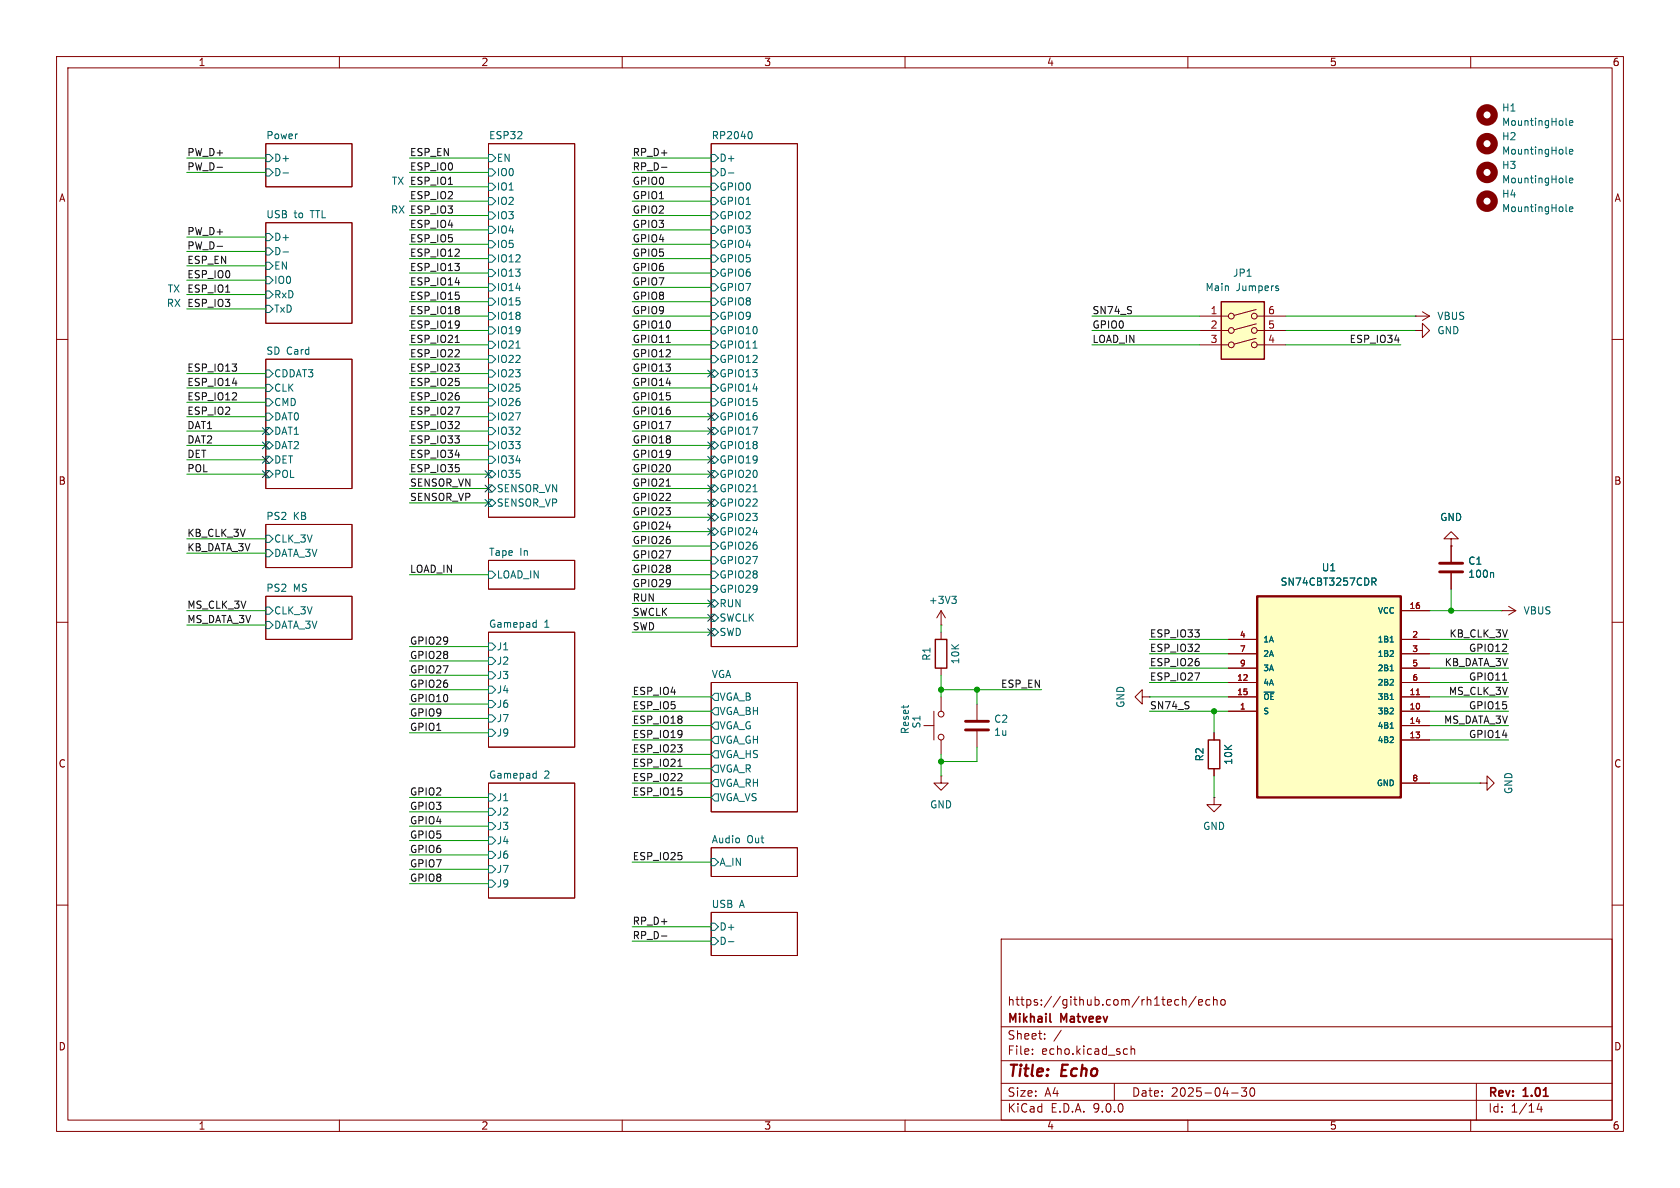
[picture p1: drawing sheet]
<svg xmlns="http://www.w3.org/2000/svg" width="297mm" height="210mm" viewBox="0 0 297 210" stroke-linecap="round" stroke-linejoin="round" font-family="sans-serif">
<g fill="none" stroke="#840000" stroke-width=".18">
<path d="M10 10h277v190h-277zM12 12h273v186h-273zM60 10v2M110 10v2M160 10v2M210 10v2M260 10v2M47 25.4h15.2v7.6h-15.2zM47 39.4h15.2v17.8h-15.2zM86.4 25.4h15.2v66h-15.2zM125.7 25.4h15.3v88.9h-15.3zM250.2 55.9h.1"/>
<path d="M250.2 58.4h1.3v-1.2l1.2 1.2-1.2 1.3v-1.3M250.2 58.4h.1M250.2 55.9h2.5M251.5 55.1l1.2 .8M252.7 55.9l-1.2 .7M10 60h2M47 63.5h15.2v22.9h-15.2zM285 60h2M47 92.7h15.2v7.6h-15.2zM86.4 99.1h15.2v5h-15.2zM256.5 95.3h1.3l-1.3-1.3-1.2 1.3h1.2v1.2M256.5 96.5h.1"/>
<path d="M10 110h2M47 105.4h15.2v7.6h-15.2zM86.4 111.8h15.2v20.3h-15.2zM285 110h2M86.4 138.4h15.2v20.4h-15.2zM125.7 120.7h15.3v22.8h-15.3zM125.7 149.9h15.3v5h-15.3zM10 160h2M125.7 161.3h15.3v7.6h-15.3zM177 166h108v32h-108zM207.7 177.6l.3 .1 .4-.1M208.4 176.8l-.4-.1-.3 .1"/>
<path d="M209 176.8l.2-.1 .4 .1 .1 .9M209 176.2v1.5M211.5 176.1l-1.3 2M211.9 177.2l.7-.1-.1-.3-.4-.1-.2 .2 .1 .7h.5M213.9 176.8l-.4-.1-.3 .3v.4l.1 .2h.6M214.5 176.8l.2-.1 .4 .1 .1 .9M214.5 176.2v1.5M215.9 176.8l.2-.1 .4 .1 .1 .6-.1 .2-.4 .1-.2-.1zM285 160h2M60 198v2M110 198v2M160 198v2"/>
<path d="M177 194.5h108M177 191.5h108M177 187.5h108M177 181.5h108M182.5 186.3v.1M182.5 185.5v.1M184.7 183.6v.1M184.7 182.8v.1M187.6 182.1l-1.3 2M197 191.5v3M198.9 185.4l.4 .1M199.3 186.3l-.4 .1"/>
<path d="M200 185.5l.2-.1 .3 .1 .1 .9M200 184.9v1.5M210 198v2M217.7 193.2h1.2M219.5 192.3h.9l-.5 .6 .4 .1v.7l-.2 .1h-.4l-.2-.1M221.1 192.4l.2-.1a.81 .81 0 0 1 .6 .6 .81 .81 0 0 1-.3 .8l-.1 .1a.81 .81 0 0 1-.4-1.4zM260 198v2M261 191.5v6.5M272.1 195l-.4 1.1h1M272.5 195.6v1"/>
</g>
<path d="M185.6 180.5l.2 .2" fill="none" stroke="#840000" stroke-width=".3"/>
<g fill="none" stroke="#006464" stroke-width=".18">
<path d="M47 27.3h.6l.7 .6-.7 .7h-.6zM47 29.8h.6l.7 .7-.7 .6h-.6zM50 30.6h1M86.4 27.3h.6l.6 .6-.6 .7h-.6zM86.4 29.8h.6l.6 .7-.6 .6h-.6zM86.4 32.4h.6l.6 .6-.6 .7h-.6zM86.4 34.9h.6l.6 .7-.6 .6h-.6zM86.4 37.5h.6l.6 .6-.6 .6h-.6zM125.7 27.3h.7l.6 .6-.6 .7h-.7zM125.7 29.8h.7l.6 .7-.6 .6h-.7zM125.7 32.4h.7l.6 .6-.6 .7h-.7zM125.7 34.9h.7l.6 .7-.6 .6h-.7z"/>
<path d="M125.7 37.5h.7l.6 .6-.6 .6h-.7zM128.8 30.6h.9M132.7 23.3a.79 .79 0 0 1 0 1.2M47 41.3h.6l.7 .6-.7 .6h-.6zM47 43.8h.6l.7 .7-.7 .6h-.6zM47 46.4h.6l.7 .6-.7 .6h-.6zM47 48.9h.6l.7 .6-.7 .7h-.6zM47 51.4h.6l.7 .7-.7 .6h-.6zM47 54h.6l.7 .6-.7 .6h-.6zM50 44.5h1M86.4 40h.6l.6 .6-.6 .7h-.6zM86.4 42.5h.6l.6 .7-.6 .6h-.6z"/>
<path d="M86.4 45.1h.6l.6 .6-.6 .7h-.6zM86.4 47.6h.6l.6 .7-.6 .6h-.6zM86.4 50.2h.6l.6 .6-.6 .6h-.6zM86.4 52.7h.6l.6 .6-.6 .7h-.6zM86.4 55.2h.6l.6 .7-.6 .6h-.6zM86.4 57.8h.6l.6 .6-.6 .7h-.6zM125.7 40h.7l.6 .6-.6 .7h-.7zM125.7 42.5h.7l.6 .7-.6 .6h-.7zM125.7 45.1h.7l.6 .6-.6 .7h-.7zM125.7 47.6h.7l.6 .7-.6 .6h-.7zM125.7 50.2h.7l.6 .6-.6 .6h-.7zM125.7 52.7h.7l.6 .6-.6 .7h-.7z"/>
<path d="M125.7 55.2h.7l.6 .7-.6 .6h-.7zM125.7 57.8h.7l.6 .6-.6 .7h-.7zM47 65.4h.6l.7 .6-.7 .7h-.6zM47 67.9h.6l.7 .7-.7 .6h-.6zM47 70.5h.6l.7 .6-.7 .7h-.6zM47 73h.6l.7 .7-.7 .6h-.6zM47 75.6h.6l.7 .6-.7 .6h-.6zM47 78.1h.6l.7 .6-.7 .7h-.6zM86.4 60.3h.6l.6 .7-.6 .6h-.6zM86.4 62.9h.6l.6 .6-.6 .6h-.6zM86.4 65.4h.6l.6 .6-.6 .7h-.6zM86.4 67.9h.6l.6 .7-.6 .6h-.6z"/>
<path d="M86.4 70.5h.6l.6 .6-.6 .7h-.6zM86.4 73h.6l.6 .7-.6 .6h-.6zM86.4 75.6h.6l.6 .6-.6 .6h-.6zM86.4 78.1h.6l.6 .6-.6 .7h-.6zM91.2 61.5h.7M125.7 60.3h.7l.6 .7-.6 .6h-.7zM125.7 62.9h.7l.6 .6-.6 .6h-.7zM125.7 65.4h.7l.6 .6-.6 .7h-.7zM125.7 67.9h.7l.6 .7-.6 .6h-.7zM125.7 70.5h.7l.6 .6-.6 .7h-.7zM125.7 73h.7l.6 .7-.6 .6h-.7zM125.7 75.6h.7l.6 .6-.6 .6h-.7z"/>
<path d="M125.7 78.1h.7l.6 .6-.6 .7h-.7zM133.1 61.5h.8M47 80.6h.6l.7 .7-.7 .6h-.6zM47 83.2h.6l.7 .6-.7 .7h-.6zM47 94.6h.6l.7 .7-.7 .6h-.6zM47 97.2h.6l.7 .6-.7 .6h-.6zM86.4 80.6h.6l.6 .7-.6 .6h-.6zM86.4 83.2h.6l.6 .6-.6 .7h-.6zM86.4 85.7h.6l.6 .7-.6 .6h-.6zM86.4 88.3h.6l.6 .6-.6 .6h-.6zM125.7 80.6h.7l.6 .7-.6 .6h-.7zM125.7 83.2h.7l.6 .6-.6 .7h-.7z"/>
<path d="M125.7 85.7h.7l.6 .7-.6 .6h-.7zM125.7 88.3h.7l.6 .6-.6 .6h-.7zM125.7 90.8h.7l.6 .6-.6 .7h-.7zM125.7 93.3h.7l.6 .7-.6 .6h-.7zM125.7 95.9h.7l.6 .6-.6 .7h-.7zM125.7 98.4h.7l.6 .7-.6 .6h-.7zM133.1 86.9h.8M47 107.3h.6l.7 .7-.7 .6h-.6zM47 109.9h.6l.7 .6-.7 .6h-.6zM86.4 113.7h.6l.6 .6-.6 .6h-.6zM86.4 116.2h.6l.6 .6-.6 .7h-.6zM86.4 118.7h.6l.6 .7-.6 .6h-.6z"/>
<path d="M86.4 101h.6l.6 .6-.6 .6h-.6zM94.4 110l.4 .1M94.8 109.6v1.3M94.8 110.8l-.4 .1M125.7 101h.7l.6 .6-.6 .6h-.7zM125.7 103.5h.7l.6 .6-.6 .7h-.7zM125.7 106h.7l.6 .7-.6 .6h-.7zM125.7 108.6h.7l.6 .6-.6 .7h-.7zM125.7 111.1h.7l.6 .7-.6 .6h-.7zM86.4 121.3h.6l.6 .6-.6 .7h-.6zM86.4 126.4h.6l.6 .6-.6 .6h-.6zM86.4 128.9h.6l.6 .6-.6 .7h-.6z"/>
<path d="M86.4 123.8h.6l.6 .7-.6 .6h-.6zM94.4 136.7l.4 .1M94.8 136.3v1.3M94.8 137.5l-.4 .1M126.4 122.6h.6v1.2h-.6l-.7-.6zM126.4 125.1h.6v1.3h-.6l-.7-.7zM126.4 127.6h.6v1.3h-.6l-.7-.6zM126.4 130.2h.6v1.2h-.6l-.7-.6zM126.4 132.7h.6v1.3h-.6l-.7-.6zM126.4 135.3h.6v1.2h-.6l-.7-.6zM126.4 137.8h.6v1.3h-.6l-.7-.7zM86.4 140.3h.6l.6 .7-.6 .6h-.6z"/>
<path d="M86.4 142.9h.6l.6 .6-.6 .6h-.6zM86.4 145.4h.6l.6 .7-.6 .6h-.6zM86.4 148h.6l.6 .6-.6 .6h-.6zM86.4 153h.6l.6 .7-.6 .6h-.6zM86.4 155.6h.6l.6 .6-.6 .6h-.6zM86.4 150.5h.6l.6 .6-.6 .7h-.6zM125.7 151.8h.7l.6 .6-.6 .6h-.7zM126.4 140.3h.6v1.3h-.6l-.7-.6zM125.7 163.2h.7l.6 .6-.6 .7h-.7zM125.7 165.7h.7l.6 .7-.6 .6h-.7zM128.8 166.5h.9"/>
</g>
<path d="M215.9 53.3h7.6v10.2h-7.6z" fill="#ffffc2"/>
<g fill="none" stroke="#840000" stroke-width=".18">
<path d="M212.1 55.9h5.1M212.1 58.4h5.1M222.1 54.7l-3.9 1.1M222.1 57.3l-3.9 1M222.1 59.8l-3.9 1M222.2 55.9h5.1M222.2 58.4h5.1M212.1 61h5.1M222.2 61h5.1M256.5 96.5v2.8M256.5 101.3v2.8M166.4 137.2v1.2h1.2l-1.2 1.3-1.3-1.3h1.3"/>
<path d="M166.4 137.2h.1"/>
<circle cx="217.7" cy="55.9" r=".51"/>
<circle cx="217.7" cy="58.4" r=".51"/>
<circle cx="221.7" cy="55.9" r=".51"/>
<circle cx="221.7" cy="58.4" r=".51"/>
<circle cx="217.7" cy="61" r=".51"/>
<circle cx="221.7" cy="61" r=".51"/>
</g>
<path d="M215.9 53.3h7.6v10.2h-7.6z" fill="none" stroke="#840000" stroke-width=".25"/>
<path d="M276.8 22l.2 .2M277.5 21.7l.6-.1-.1-.2-.4-.1-.1 .2v.6h.5M225.9 51l.2 .1-.2 .3M225.9 50.5l.1 .1M263.9 101.2l.1 .2v.7" fill="none" stroke="#006464" stroke-width=".18"/>
<path d="M254.5 99.6h4.1M254.5 101.1h4.1" fill="none" stroke="#840000" stroke-width=".51"/>
<circle cx="262.9" cy="20.3" r="1.27" fill="none" stroke="#840000" stroke-width="1.3"/>
<path d="M222.2 105.4h25.4v35.6h-25.4z" fill="#ffffc2"/>
<path d="M222.2 105.4h25.4v35.6h-25.4z" fill="none" stroke="#840000" stroke-width=".41"/>
<g fill="none" stroke="#840000" stroke-width=".18">
<path d="M256.5 96.5h.1M256.5 96.5v2.8M166.4 110.5h.1M166.4 108l-.8 1.2M166.4 108l.7 1.2M166.4 108v2.5M166.4 111.8v1.2M166.4 118.1v1.3M217.2 113h5M217.2 115.6h5M217.2 118.1h5M247.6 113h5.1"/>
<path d="M247.6 115.6h5.1M247.6 118.1h5.1M247.6 108h5.1M256.5 101.3v2.8M265.4 108h.1M265.4 108h2.6M266.7 107.2l1.3 .8M268 108l-1.3 .7M163.3 128.3h1.8M165.1 125.7v5.1M166.4 123.2v2.5M166.4 130.8v2.6"/>
<path d="M172.7 124.5v2.8M172.7 129.3v2.8M201.9 123.2v-1.3l-1.2 1.3 1.2 1.3v-1.3h1.3M203.2 123.2h.1M214.6 129.5v1.3M214.6 135.9v1.3M217.2 120.7h5M217.2 123.2h5M217.2 125.7h5M247.6 120.7h5.1M247.6 123.2h5.1M247.6 125.7h5.1"/>
<path d="M247.6 128.3h5.1M247.6 130.8h5.1M247.6 138.4h5.1M261.6 138.4h1.3v-1.2l1.3 1.2-1.3 1.3v-1.3M261.6 138.4h.1M214.6 141v1.2h1.3l-1.3 1.3-1.2-1.3h1.2M214.6 141h.1"/>
<circle cx="166.4" cy="126.2" r=".51"/>
<circle cx="166.4" cy="130.3" r=".51"/>
</g>
<g fill="none" stroke="#006464" stroke-width=".18">
<path d="M276.8 32.1l.2 .2M276.8 27.1l.2 .1M276.8 37.2l.2 .2M277.5 31.9l.6-.1-.1-.3h-.4l-.1 .2v.6h.5M277.5 26.8l.6-.1-.1-.2-.4-.1-.1 .2v.6h.5M277.5 37l.6-.1-.1-.3h-.4l-.1 .1v.6h.5M168.3 105.4h.7l-.4 .5M168.8 105.9l.2 .2v.3l-.2 .3M242.5 102.2h.5l.3 .2-.2 .4h-.6M242.8 102.8l.5 .6M245.8 113.5h.5M245.8 118.6h.5"/>
<path d="M263.9 101.2l.1 .2v.7M223.5 122.4h1.7M245.8 123.7h.5M245.8 128.7h.5"/>
</g>
<path d="M250.4 122.8h.6" fill="none" stroke="#a90000" stroke-width=".18"/>
<g fill="none" stroke="#840000" stroke-width="1.3">
<circle cx="262.9" cy="30.5" r="1.27"/>
<circle cx="262.9" cy="25.4" r="1.27"/>
<circle cx="262.9" cy="35.6" r="1.27"/>
</g>
<path d="M165.4 113h2v5.1h-2zM213.6 130.8h2v5.1h-2z" fill="none" stroke="#840000" stroke-width=".25"/>
<path d="M170.7 127.5h4.1M170.7 129h4.1" fill="none" stroke="#840000" stroke-width=".51"/>
<path d="M38.4 29.6h.9M116.9 29.6h1M38.4 43.5h.9M80.5 60.5h.7M117.8 60.5h.7M117.8 85.9h.7M119.8 135.5h.8M265.6 120.2h.8M116.9 165.5h1" fill="none" stroke="#0f0f0f" stroke-width=".18"/>
<g fill="none" stroke="#009600" stroke-width=".18">
<path d="M33 27.9h14M33 30.5h14M72.4 27.9h14M72.4 33h14M72.4 30.5h14M72.4 35.6h14M72.4 38.1h14M111.8 27.9h13.9M111.8 33h13.9M111.8 30.5h13.9M111.8 35.6h13.9M111.8 38.1h13.9"/>
<path d="M33 54.6h14M33 44.5h14M33 49.5h14M33 52.1h14M33 47h14M33 41.9h14M72.4 55.9h14M72.4 48.3h14M72.4 58.4h14M72.4 50.8h14M72.4 45.7h14M72.4 40.6h14"/>
<path d="M72.4 43.2h14M72.4 53.3h14M111.8 55.9h13.9M111.8 48.3h13.9M111.8 58.4h13.9M111.8 50.8h13.9M111.8 45.7h13.9M111.8 40.6h13.9M111.8 43.2h13.9M111.8 53.3h13.9M193 55.9h19.1M193 58.4h19.1"/>
<path d="M227.3 55.9h22.9M227.3 58.4h22.9M33 68.6h14M33 66h14M33 71.1h14M33 73.7h14M33 78.7h14M33 76.2h14M72.4 68.6h14M72.4 66h14M72.4 71.1h14M72.4 73.7h14"/>
<path d="M72.4 78.7h14M72.4 76.2h14M72.4 61h14M72.4 63.5h14M111.8 68.6h13.9M111.8 66h13.9M111.8 71.1h13.9M111.8 73.7h13.9M111.8 78.7h13.9M111.8 76.2h13.9M111.8 61h13.9M111.8 63.5h13.9"/>
<path d="M193 61h19.1M227.3 61h20.3M33 83.8h14M33 81.3h14M33 97.8h14M33 95.3h14M72.4 83.8h14M72.4 81.3h14M72.4 88.9h14M72.4 86.4h14M111.8 83.8h13.9M111.8 81.3h13.9"/>
<path d="M111.8 99.1h13.9M111.8 94h13.9M111.8 91.4h13.9M111.8 88.9h13.9M111.8 86.4h13.9M111.8 96.5h13.9M33 108h14M33 110.5h14M72.4 116.8h14M72.4 114.3h14M72.4 119.4h14M72.4 101.6h14"/>
<path d="M111.8 104.1h13.9M111.8 101.6h13.9M111.8 111.8h13.9M111.8 106.7h13.9M111.8 109.2h13.9M166.4 110.5v1.3M166.4 119.4v3.8M203.2 118.1h14M203.2 115.6h14M203.2 113h14M252.7 108h12.7M252.7 118.1h14"/>
<path d="M252.7 115.6h14M252.7 113h14M256.5 104.1v3.9M72.4 129.5h14M72.4 121.9h14M72.4 127h14M72.4 124.5h14M111.8 125.7h13.9M111.8 135.9h13.9M111.8 133.4h13.9M111.8 130.8h13.9M111.8 138.4h13.9"/>
<path d="M111.8 128.3h13.9M111.8 123.2h13.9M166.4 121.9h17.7M166.4 133.4v3.8M172.7 132.1v2.5h-6.3M172.7 121.9v2.6M203.2 125.7h14M203.2 120.7h14M203.2 123.2h14M214.6 125.7v3.8M214.6 137.2v3.8M252.7 125.7h14"/>
<path d="M252.7 130.8h14M252.7 138.4h8.9M252.7 120.7h14M252.7 128.3h14M252.7 123.2h14M72.4 146.1h14M72.4 141h14M72.4 153.7h14M72.4 156.2h14M72.4 151.1h14M72.4 143.5h14M72.4 148.6h14"/>
<path d="M111.8 141h13.9M111.8 152.4h13.9M111.8 163.8h13.9M111.8 166.4h13.9"/>
</g>
<g fill="none" stroke="#000084" stroke-width=".18">
<path d="M46.4 78.1l1.2 1.2M46.4 75.6l1.2 1.2M47.6 78.1l-1.2 1.2M47.6 75.6l-1.2 1.2M125.1 65.4l1.2 1.2M125.1 73.1l1.2 1.2M125.1 78.1l1.2 1.2M125.1 75.6l1.2 1.2M126.3 65.4l-1.2 1.2M126.3 73.1l-1.2 1.2M126.3 78.1l-1.2 1.2M126.3 75.6l-1.2 1.2"/>
<path d="M46.4 83.2l1.2 1.2M46.4 80.7l1.2 1.2M47.6 83.2l-1.2 1.2M47.6 80.7l-1.2 1.2M85.8 83.2l1.2 1.2M85.8 88.3l1.2 1.2M85.8 85.8l1.2 1.2M87 83.2l-1.2 1.2M87 88.3l-1.2 1.2M87 85.8l-1.2 1.2M125.1 93.4l1.2 1.2M125.1 90.8l1.2 1.2"/>
<path d="M125.1 83.2l1.2 1.2M125.1 88.3l1.2 1.2M125.1 80.7l1.2 1.2M125.1 85.8l1.2 1.2M126.3 93.4l-1.2 1.2M126.3 90.8l-1.2 1.2M126.3 83.2l-1.2 1.2M126.3 88.3l-1.2 1.2M126.3 80.7l-1.2 1.2M126.3 85.8l-1.2 1.2M125.1 111.2l1.2 1.2M125.1 108.6l1.2 1.2"/>
<path d="M125.1 106.1l1.2 1.2M126.3 111.2l-1.2 1.2M126.3 108.6l-1.2 1.2M126.3 106.1l-1.2 1.2"/>
</g>
<g fill="#009600" stroke="#009600" stroke-width=".18">
<circle cx="256.5" cy="108" r=".46"/>
<circle cx="214.6" cy="125.7" r=".46"/>
<circle cx="166.4" cy="134.6" r=".46"/>
<circle cx="166.4" cy="121.9" r=".46"/>
<circle cx="172.7" cy="121.9" r=".46"/>
</g>
<g font-size="2.8" fill="#840000">
<text x="178" y="190.9">Title:</text>
<text x="187.7" y="190.9">Echo</text>
</g>
<g font-size="2.1" fill="#840000">
<text x="178" y="178">https://github.com/rh1tech/echo</text>
<text x="178" y="184">Sheet:</text>
<text x="178" y="181.2">Mikhail</text>
<text x="187.6" y="181.2">Matveev</text>
<text x="178" y="186.7">File:</text>
<text x="184.1" y="186.7">echo.kicad_sch</text>
<text x="178" y="196.9">KiCad</text>
<text x="178" y="194.1">Size:</text>
<text x="184.7" y="194.1">A4</text>
<text x="185.7" y="196.9">E.D.A.</text>
<text x="193.3" y="196.9">9.0.0</text>
<text x="200" y="194.1">Date:</text>
<text x="207" y="194.1">2025-04-30</text>
<text x="263" y="194.3">Rev:</text>
<text x="263" y="196.9">Id:</text>
<text x="267.1" y="196.9">1/14</text>
<text x="269.4" y="194.3">1.01</text>
</g>
<g font-size="1.8" fill="#840000">
<text x="35" y="11.9">1</text>
<text x="85" y="11.9">2</text>
<text x="135" y="11.9">3</text>
<text x="185" y="11.9">4</text>
<text x="235" y="11.9">5</text>
<text x="285" y="11.9">6</text>
<text x="10.3" y="35.9">A</text>
<text x="285.3" y="35.9">A</text>
<text x="10.3" y="85.9">B</text>
<text x="285.3" y="85.9">B</text>
<text x="10.3" y="135.9">C</text>
<text x="285.3" y="135.9">C</text>
<text x="10.3" y="185.9">D</text>
<text x="285.3" y="185.9">D</text>
<text x="35" y="199.9">1</text>
<text x="85" y="199.9">2</text>
<text x="135" y="199.9">3</text>
<text x="185" y="199.9">4</text>
<text x="235" y="199.9">5</text>
<text x="285" y="199.9">6</text>
</g>
<g font-size="1.8" fill="#006464">
<text x="265.4" y="19.9">H1</text>
<text x="265.4" y="22.5">MountingHole</text>
<text x="47" y="24.7">Power</text>
<text x="48.4" y="28.8">D+</text>
<text x="86.4" y="24.7">ESP32</text>
<text x="87.7" y="28.8">EN</text>
<text x="125.7" y="24.7">RP2040</text>
<text x="127.1" y="28.8">D+</text>
<text x="265.4" y="25">H2</text>
<text x="265.4" y="27.5">MountingHole</text>
<text x="48.4" y="31.3">D-</text>
<text x="87.7" y="31.3">IO0</text>
<text x="87.7" y="33.9">IO1</text>
<text x="127.1" y="31.3">D-</text>
<text x="127.1" y="33.9">GPIO0</text>
<text x="265.4" y="30.1">H3</text>
<text x="265.4" y="32.6">MountingHole</text>
<text x="265.4" y="35.2">H4</text>
<text x="47" y="38.7">USB</text>
<text x="52" y="38.7">to</text>
<text x="55" y="38.7">TTL</text>
<text x="87.7" y="36.4">IO2</text>
<text x="87.7" y="39">IO3</text>
<text x="87.7" y="41.5">IO4</text>
<text x="127.1" y="36.4">GPIO1</text>
<text x="127.1" y="39">GPIO2</text>
<text x="127.1" y="41.5">GPIO3</text>
<text x="265.4" y="37.7">MountingHole</text>
<text x="48.4" y="42.8">D+</text>
<text x="48.4" y="45.3">D-</text>
<text x="48.4" y="47.9">EN</text>
<text x="87.7" y="44">IO5</text>
<text x="87.7" y="46.6">IO12</text>
<text x="127.1" y="44">GPIO4</text>
<text x="127.1" y="46.6">GPIO5</text>
<text x="48.4" y="50.4">IO0</text>
<text x="48.4" y="52.9">RxD</text>
<text x="87.7" y="49.1">IO13</text>
<text x="87.7" y="51.7">IO14</text>
<text x="127.1" y="49.1">GPIO6</text>
<text x="127.1" y="51.7">GPIO7</text>
<text x="213" y="51.7">Main</text>
<text x="217.9" y="49.1">JP1</text>
<text x="218.5" y="51.7">Jumpers</text>
<text x="48.4" y="55.5">TxD</text>
<text x="87.7" y="54.2">IO15</text>
<text x="87.7" y="56.7">IO18</text>
<text x="87.7" y="59.3">IO19</text>
<text x="127.1" y="54.2">GPIO8</text>
<text x="127.1" y="56.7">GPIO9</text>
<text x="127.1" y="59.3">GPIO10</text>
<text x="254" y="59.3">GND</text>
<text x="254" y="56.7">VBUS</text>
<text x="47" y="62.8">SD Card</text>
<text x="87.7" y="61.8">IO21</text>
<text x="87.7" y="64.4">IO22</text>
<text x="127.1" y="61.8">GPIO11</text>
<text x="127.1" y="64.4">GPIO12</text>
<text x="48.4" y="66.9">CDDAT3</text>
<text x="48.4" y="69.4">CLK</text>
<text x="48.4" y="72">CMD</text>
<text x="87.7" y="66.9">IO23</text>
<text x="87.7" y="69.4">IO25</text>
<text x="87.7" y="72">IO26</text>
<text x="127.1" y="66.9">GPIO13</text>
<text x="127.1" y="69.4">GPIO14</text>
<text x="127.1" y="72">GPIO15</text>
<text x="48.4" y="74.5">DAT0</text>
<text x="48.4" y="77.1">DAT1</text>
<text x="87.7" y="74.5">IO27</text>
<text x="87.7" y="77.1">IO32</text>
<text x="127.1" y="74.5">GPIO16</text>
<text x="127.1" y="77.1">GPIO17</text>
<text x="48.4" y="79.6">DAT2</text>
<text x="48.4" y="82.1">DET</text>
<text x="87.7" y="79.6">IO33</text>
<text x="87.7" y="82.1">IO34</text>
<text x="127.1" y="79.6">GPIO18</text>
<text x="127.1" y="82.1">GPIO19</text>
<text x="48.4" y="84.7">POL</text>
<text x="87.7" y="84.7">IO35</text>
<text x="87.7" y="87.2">SENSOR_VN</text>
<text x="87.7" y="89.8">SENSOR_VP</text>
<text x="127.1" y="84.7">GPIO20</text>
<text x="127.1" y="87.2">GPIO21</text>
<text x="127.1" y="89.8">GPIO22</text>
<text x="47" y="92">PS2</text>
<text x="51.8" y="92">KB</text>
<text x="127.1" y="92.3">GPIO23</text>
<text x="127.1" y="94.8">GPIO24</text>
<text x="254.5" y="92.3">GND</text>
<text x="48.4" y="96.1">CLK_3V</text>
<text x="48.4" y="98.7">DATA_3V</text>
<text x="86.4" y="98.3">Tape</text>
<text x="91.9" y="98.3">In</text>
<text x="127.1" y="97.4">GPIO26</text>
<text x="127.1" y="99.9">GPIO27</text>
<text x="233.6" y="101.2">U1</text>
<text x="259.5" y="100">C1</text>
<text x="47" y="104.7">PS2</text>
<text x="51.8" y="104.7">MS</text>
<text x="87.7" y="102.5">LOAD_IN</text>
<text x="127.1" y="102.5">GPIO28</text>
<text x="127.1" y="105">GPIO29</text>
<text x="127.1" y="107.5">RUN</text>
<text x="164.1" y="107">+3V3</text>
<text x="226.3" y="103.7">SN74CBT3257CDR</text>
<text x="259.5" y="102.3">100n</text>
<text x="48.4" y="108.8">CLK_3V</text>
<text x="48.4" y="111.4">DATA_3V</text>
<text x="86.4" y="111">Gamepad</text>
<text x="96.2" y="111">1</text>
<text x="127.1" y="110.1">SWCLK</text>
<text x="127.1" y="112.6">SWD</text>
<text x="269.2" y="108.8">VBUS</text>
<text x="87.7" y="115.2">J1</text>
<text x="87.7" y="117.7">J2</text>
<text x="125.7" y="119.9">VGA</text>
<text x="164.7" y="116.9" transform="rotate(-90 164.7 116.9)">R1</text>
<text x="169.8" y="117.5" transform="rotate(-90 169.8 117.5)">10K</text>
<text x="87.7" y="120.2">J3</text>
<text x="87.7" y="122.8">J4</text>
<text x="87.7" y="125.3">J6</text>
<text x="127.1" y="124.1">VGA_B</text>
<text x="199" y="125.2" transform="rotate(-90 199 125.2)">GND</text>
<text x="87.7" y="127.9">J7</text>
<text x="87.7" y="130.4">J9</text>
<text x="127.1" y="126.6">VGA_BH</text>
<text x="127.1" y="129.1">VGA_G</text>
<text x="127.1" y="131.7">VGA_GH</text>
<text x="160.9" y="129.9" transform="rotate(-90 160.9 129.9)">Reset</text>
<text x="162.9" y="128.9" transform="rotate(-90 162.9 128.9)">S1</text>
<text x="175.7" y="128">C2</text>
<text x="175.7" y="130.3">1u</text>
<text x="86.4" y="137.7">Gamepad</text>
<text x="96.2" y="137.7">2</text>
<text x="127.1" y="134.2">VGA_HS</text>
<text x="127.1" y="136.8">VGA_R</text>
<text x="213" y="134.7" transform="rotate(-90 213 134.7)">R2</text>
<text x="218" y="135.3" transform="rotate(-90 218 135.3)">10K</text>
<text x="87.7" y="141.8">J1</text>
<text x="127.1" y="139.3">VGA_RH</text>
<text x="127.1" y="141.8">VGA_VS</text>
<text x="164.3" y="143.1">GND</text>
<text x="267.6" y="140.5" transform="rotate(-90 267.6 140.5)">GND</text>
<text x="87.7" y="144.4">J2</text>
<text x="87.7" y="146.9">J3</text>
<text x="87.7" y="149.5">J4</text>
<text x="125.7" y="149.1">Audio</text>
<text x="132" y="149.1">Out</text>
<text x="212.6" y="146.9">GND</text>
<text x="87.7" y="154.5">J7</text>
<text x="87.7" y="152">J6</text>
<text x="127.1" y="153.3">A_IN</text>
<text x="87.7" y="157.1">J9</text>
<text x="125.7" y="160.6">USB</text>
<text x="130.7" y="160.6">A</text>
<text x="127.1" y="164.7">D+</text>
<text x="127.1" y="167.2">D-</text>
</g>
<g font-size="1.8" fill="#0f0f0f">
<text x="33" y="27.7">PW_D+</text>
<text x="72.4" y="27.7">ESP_EN</text>
<text x="111.8" y="27.7">RP_D+</text>
<text x="33" y="30.2">PW_D-</text>
<text x="72.4" y="35.3">ESP_IO2</text>
<text x="72.4" y="30.2">ESP_IO0</text>
<text x="111.8" y="30.2">RP_D-</text>
<text x="111.8" y="32.8">GPIO0</text>
<text x="111.8" y="35.3">GPIO1</text>
<text x="33" y="41.6">PW_D+</text>
<text x="72.4" y="40.4">ESP_IO4</text>
<text x="111.8" y="40.4">GPIO3</text>
<text x="111.8" y="37.8">GPIO2</text>
<text x="33" y="46.7">ESP_EN</text>
<text x="33" y="44.2">PW_D-</text>
<text x="72.4" y="42.9">ESP_IO5</text>
<text x="72.4" y="45.5">ESP_IO12</text>
<text x="72.4" y="48">ESP_IO13</text>
<text x="111.8" y="45.5">GPIO5</text>
<text x="111.8" y="42.9">GPIO4</text>
<text x="111.8" y="48">GPIO6</text>
<text x="33" y="49.3">ESP_IO0</text>
<text x="72.4" y="50.5">ESP_IO14</text>
<text x="72.4" y="53.1">ESP_IO15</text>
<text x="111.8" y="53.1">GPIO8</text>
<text x="111.8" y="50.5">GPIO7</text>
<text x="72.4" y="55.6">ESP_IO18</text>
<text x="72.4" y="58.2">ESP_IO19</text>
<text x="111.8" y="55.6">GPIO9</text>
<text x="111.8" y="58.2">GPIO10</text>
<text x="193" y="58.2">GPIO0</text>
<text x="193" y="55.6">SN74_S</text>
<text x="33" y="65.8">ESP_IO13</text>
<text x="72.4" y="63.2">ESP_IO22</text>
<text x="72.4" y="65.8">ESP_IO23</text>
<text x="72.4" y="60.7">ESP_IO21</text>
<text x="111.8" y="60.7">GPIO11</text>
<text x="111.8" y="63.2">GPIO12</text>
<text x="111.8" y="65.8">GPIO13</text>
<text x="193" y="60.7">LOAD_IN</text>
<text x="238.5" y="60.7">ESP_IO34</text>
<text x="33" y="70.9">ESP_IO12</text>
<text x="33" y="68.3">ESP_IO14</text>
<text x="72.4" y="70.9">ESP_IO26</text>
<text x="72.4" y="68.3">ESP_IO25</text>
<text x="111.8" y="68.3">GPIO14</text>
<text x="111.8" y="70.9">GPIO15</text>
<text x="33" y="73.4">ESP_IO2</text>
<text x="33" y="75.9">DAT1</text>
<text x="72.4" y="73.4">ESP_IO27</text>
<text x="72.4" y="75.9">ESP_IO32</text>
<text x="111.8" y="73.4">GPIO16</text>
<text x="111.8" y="75.9">GPIO17</text>
<text x="33" y="81">DET</text>
<text x="33" y="83.6">POL</text>
<text x="33" y="78.5">DAT2</text>
<text x="72.4" y="83.6">ESP_IO35</text>
<text x="72.4" y="81">ESP_IO34</text>
<text x="72.4" y="78.5">ESP_IO33</text>
<text x="111.8" y="83.6">GPIO20</text>
<text x="111.8" y="78.5">GPIO18</text>
<text x="111.8" y="81">GPIO19</text>
<text x="72.4" y="86.1">SENSOR_VN</text>
<text x="72.4" y="88.6">SENSOR_VP</text>
<text x="111.8" y="88.6">GPIO22</text>
<text x="111.8" y="86.1">GPIO21</text>
<text x="33" y="95">KB_CLK_3V</text>
<text x="111.8" y="91.2">GPIO23</text>
<text x="111.8" y="93.7">GPIO24</text>
<text x="33" y="97.5">KB_DATA_3V</text>
<text x="72.4" y="101.3">LOAD_IN</text>
<text x="111.8" y="101.3">GPIO28</text>
<text x="111.8" y="96.3">GPIO26</text>
<text x="111.8" y="98.8">GPIO27</text>
<text x="33" y="107.7">MS_CLK_3V</text>
<text x="111.8" y="103.9">GPIO29</text>
<text x="111.8" y="106.4">RUN</text>
<text x="33" y="110.2">MS_DATA_3V</text>
<text x="111.8" y="111.5">SWD</text>
<text x="111.8" y="109">SWCLK</text>
<text x="203.2" y="112.8">ESP_IO33</text>
<text x="256.2" y="112.8">KB_CLK_3V</text>
<text x="72.4" y="119.1">GPIO27</text>
<text x="72.4" y="114">GPIO29</text>
<text x="72.4" y="116.6">GPIO28</text>
<text x="203.2" y="117.8">ESP_IO26</text>
<text x="203.2" y="115.3">ESP_IO32</text>
<text x="255.3" y="117.8">KB_DATA_3V</text>
<text x="259.6" y="115.3">GPIO12</text>
<text x="72.4" y="124.2">GPIO10</text>
<text x="72.4" y="121.7">GPIO26</text>
<text x="111.8" y="122.9">ESP_IO4</text>
<text x="111.8" y="125.5">ESP_IO5</text>
<text x="176.9" y="121.7">ESP_EN</text>
<text x="203.2" y="125.5">SN74_S</text>
<text x="203.2" y="120.4">ESP_IO27</text>
<text x="256" y="122.9">MS_CLK_3V</text>
<text x="259.6" y="120.4">GPIO11</text>
<text x="259.6" y="125.5">GPIO15</text>
<text x="72.4" y="126.7">GPIO9</text>
<text x="72.4" y="129.3">GPIO1</text>
<text x="111.8" y="130.5">ESP_IO19</text>
<text x="111.8" y="128">ESP_IO18</text>
<text x="255.2" y="128">MS_DATA_3V</text>
<text x="259.6" y="130.5">GPIO14</text>
<text x="111.8" y="135.6">ESP_IO21</text>
<text x="111.8" y="133.1">ESP_IO23</text>
<text x="72.4" y="143.2">GPIO3</text>
<text x="72.4" y="140.7">GPIO2</text>
<text x="111.8" y="140.7">ESP_IO15</text>
<text x="111.8" y="138.2">ESP_IO22</text>
<text x="72.4" y="145.8">GPIO4</text>
<text x="72.4" y="148.3">GPIO5</text>
<text x="72.4" y="155.9">GPIO8</text>
<text x="72.4" y="153.4">GPIO7</text>
<text x="72.4" y="150.9">GPIO6</text>
<text x="111.8" y="152.1">ESP_IO25</text>
<text x="111.8" y="166.1">RP_D-</text>
<text x="111.8" y="163.6">RP_D+</text>
</g>
<g font-size="1.8" fill="#0000c2">
<text x="69.2" y="32.9">TX ESP_IO1</text>
<text x="69" y="38">RX ESP_IO3</text>
<text x="29.5" y="51.9">TX ESP_IO1</text>
<text x="29.4" y="54.5">RX ESP_IO3</text>
</g>
<g font-size="1.8" fill="#a90000">
<text x="213.9" y="55.6">1</text>
<text x="213.9" y="58.2">2</text>
<text x="224.1" y="55.6">6</text>
<text x="224.1" y="58.2">5</text>
<text x="213.9" y="60.7">3</text>
<text x="224.1" y="60.7">4</text>
</g>
<g font-size="1.4" fill="#a90000">
<text x="249.1" y="107.7">16</text>
<text x="219.1" y="112.8">4</text>
<text x="249.6" y="112.8">2</text>
<text x="219.1" y="115.3">7</text>
<text x="219.1" y="117.9">9</text>
<text x="249.6" y="115.3">3</text>
<text x="249.6" y="117.9">5</text>
<text x="218.6" y="120.4">12</text>
<text x="218.6" y="122.9">15</text>
<text x="219.1" y="125.5">1</text>
<text x="249.1" y="122.9">11</text>
<text x="249.1" y="125.5">10</text>
<text x="249.6" y="120.4">6</text>
<text x="249.1" y="128">14</text>
<text x="249.1" y="130.6">13</text>
<text x="249.6" y="138.2">8</text>
</g>
<g font-size="1.4" fill="#006464">
<text x="223.3" y="113.8">1A</text>
<text x="243.4" y="113.8">1B1</text>
<text x="243.5" y="108.7">VCC</text>
<text x="223.3" y="116.3">2A</text>
<text x="223.3" y="118.8">3A</text>
<text x="243.4" y="116.3">1B2</text>
<text x="243.4" y="118.8">2B1</text>
<text x="223.3" y="121.4">4A</text>
<text x="223.3" y="123.9">~{OE}</text>
<text x="243.4" y="121.4">2B2</text>
<text x="243.4" y="123.9">3B1</text>
<text x="223.3" y="126.5">S</text>
<text x="243.4" y="126.5">3B2</text>
<text x="243.4" y="129">4B1</text>
<text x="243.4" y="131.5">4B2</text>
<text x="243.3" y="139.2">GND</text>
</g>
</svg>
